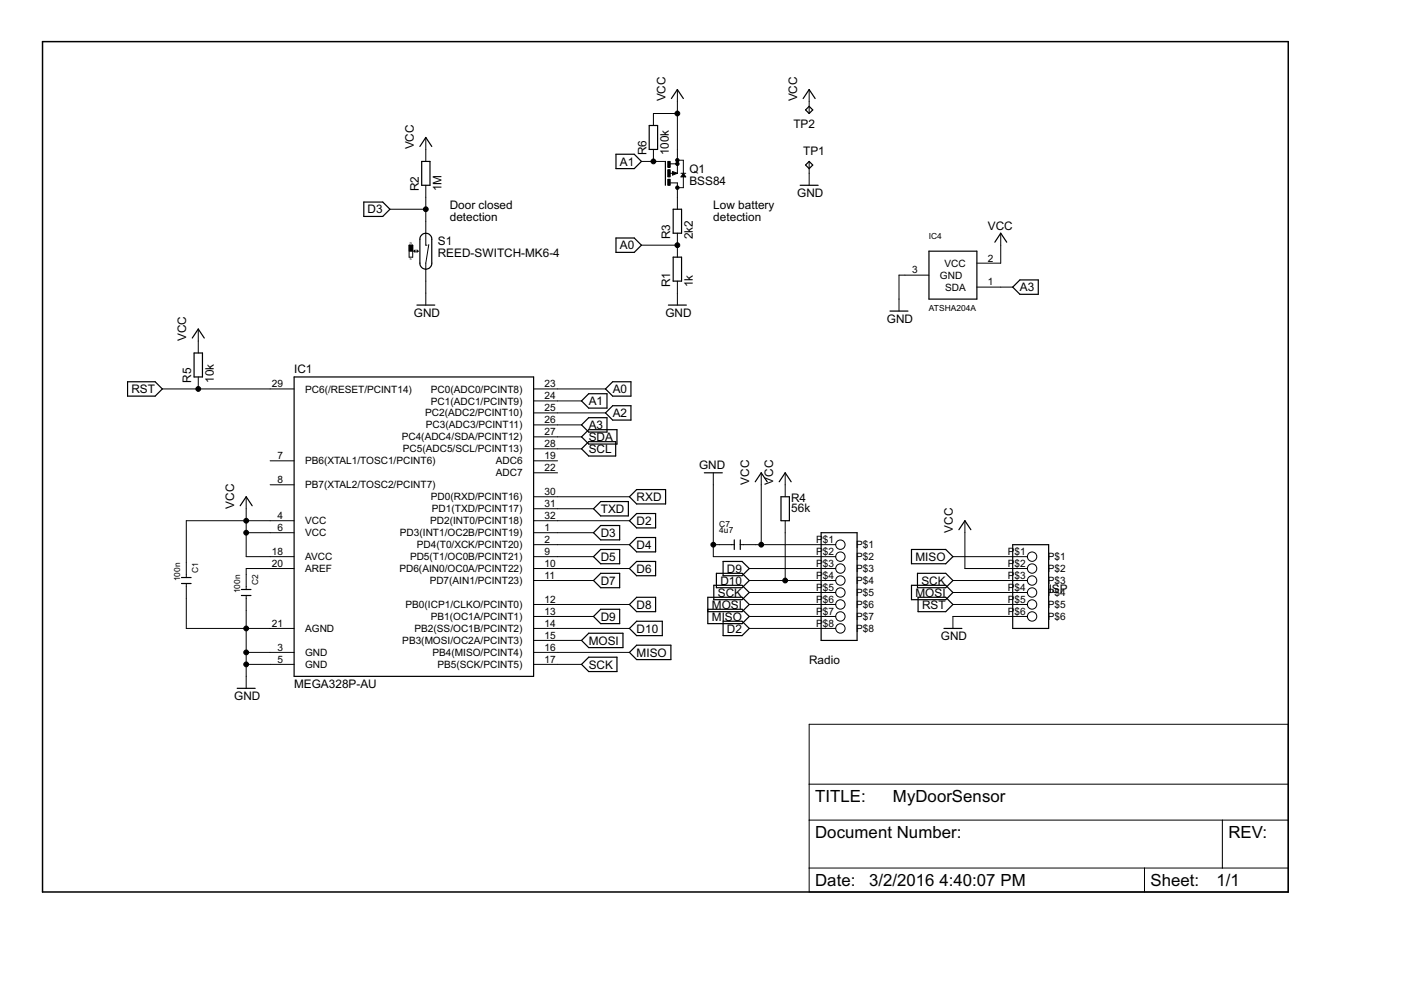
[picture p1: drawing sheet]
<svg xmlns="http://www.w3.org/2000/svg" width="297mm" height="210mm" viewBox="0 0 297 210" stroke-linecap="round" stroke-linejoin="round" font-family="sans-serif">
<g fill="none" stroke="#000" stroke-width=".25">
<path d="M89 31.1l1.3-2 1.2 2M89.4 34.2h1.8v5.1h-1.8zM130.6 32.7h3.9l1.5 1.5-1.5 1.6h-3.9zM137.6 26.6h1.8v5.1h-1.8zM141.1 34.2v5.1M142.3 20.9l1.3-1.9 1.3 1.9M143.1 36.7l-.4-.1v.3l.5-.2M144.9 37l.2 .4h-.5zM169.7 39.3h3.8M170.3 20.9l1.3-1.9 1.2 1.9M170.8 35l.8-.8 .7 .8-.7 .8zM171.6 22.5l.7 .8-.7 .8-.8-.8z"/>
<path d="M77.1 42.8h4.1l1.5 1.6-1.5 1.5h-4.1zM89.3 49.9a1.25 1.25 0 0 1 1.4-.4 1.25 1.25 0 0 1 .8 1.2v5.1a1.26 1.26 0 0 1-1.2 1.3 1.26 1.26 0 0 1-1.3-1.3v-5.1zM130.6 50.5h3.9l1.5 1.5-1.5 1.5h-3.9zM142.7 44.4h1.8v5h-1.8zM142.7 54.5h1.8v5.1h-1.8zM197 53.3h10.1v10.1h-10.1zM210.9 51.4l1.3-2 1.2 2M40.8 71.7l1.2-1.9 1.3 1.9M41.1 74.8h1.8v5.1h-1.8zM62.4 79.9h50.7v63.5h-50.7zM88.4 64.7h3.8M141.7 64.7h3.8"/>
<path d="M188.7 66h3.8M214.7 60.9l1.5-1.5h3.9v3h-3.9zM27.1 80.9h5.8l1.5 1.6-1.5 1.5h-5.8zM123.3 92.6l1.5-1.5h6v3h-6zM123.3 85l1.5-1.5h3.9v3h-3.9zM123.3 90.1l1.5-1.5h3.9v3h-3.9zM124.8 93.6h5.7v3.1h-5.7l-1.5-1.5zM128.4 87.5l1.5-1.5h3.9v3.1h-3.9zM128.4 82.5l1.5-1.6h3.9v3.1h-3.9zM50.9 107.2l1.3-1.9 1.3 1.9M125.8 107.9l1.6-1.6h5.8v3.1h-5.8zM125.8 118l1.6-1.5h4v3h-4z"/>
<path d="M125.8 112.9l1.6-1.5h4v3.1h-4zM133.5 105.3l1.5-1.5h6.1v3h-6.1zM133.5 110.4l1.5-1.5h4v3h-4zM135 114h4v3h-4l-1.5-1.5zM149.3 100.2h3.8M153.3 119h4l1.6 1.5-1.6 1.6h-4zM155.7 114.5v2M157 114.5v2M160.1 102.2l1.3-2 1.3 2M165.2 102.2l1.3-2 1.2 2M165.6 105.3h1.8v5.1h-1.8zM174.1 112.9h7.6v22.9h-7.6z"/>
<path d="M193.3 116.5h7.2l1.5 1.5-1.5 1.5h-7.2zM203.3 112.3l1.3-1.9 1.2 1.9M214.7 115.5h7.6v17.7h-7.6zM38.5 122.4h2M38.5 123.7h2M51.2 125h2M51.2 126.3h2M123.3 135.8l1.5-1.5h7.3v3h-7.3zM125.8 123.1l1.6-1.5h4v3h-4zM127.4 129.2h4v3h-4l-1.6-1.5zM133.5 120.5l1.5-1.5h4v3.1h-4zM133.5 128.2l1.5-1.6h4v3.1h-4z"/>
<path d="M133.5 138.3l1.5-1.5h7.2v3h-7.2zM133.5 133.2l1.5-1.5h5.4v3.1h-5.4zM150.1 129.2h7.2l1.6 1.5-1.6 1.5h-7.2v-5.6h7.2l1.6 1.6-1.6 1.5h-7.2M151.3 124.1h6l1.6 1.5-1.6 1.5h-6zM151.9 121.6h5.4l1.6 1.5-1.6 1.5h-5.4zM153.3 131.7h4l1.6 1.5-1.6 1.6h-4zM193.3 124.1h7.2l1.5 1.5-1.5 1.5h-7.2zM194.5 121.6h6l1.5 1.5-1.5 1.5h-6zM194.6 126.6h5.9l1.5 1.6-1.5 1.5h-5.9zM200.1 133.2h3.8M50.3 145.9h3.8M123.3 140.9l1.5-1.6h6v3.1h-6z"/>
</g>
<g fill="none" stroke="#000" stroke-width=".21">
<path d="M143.6 19v17.7M171.6 19v5.1M90.3 29.1v5.1M90.3 39.3v12.7h.2M136 34.2h5.1M138.5 31.7v2.5M142.1 38.8h1.5v5.6M142.1 36.7h1.5M142.1 34.7h1.5M142.6 36.4l1 .3-1 .4zM143.6 34h1.3v5.8h-1.3M143.6 24.1h-5.1v2.5"/>
<path d="M144.4 36.7h1M144.9 36.7l.5 .8h-1zM171.6 34.2v5.1M82.7 44.4h7.6M86.7 52h.8v2.5h-.8zM87.8 53.3h.8M87.8 53.3l.2 .2M88 53l-.2 .3M88.4 53l.2 .3M88.6 53.3l-.2 .2M90.9 51.9l-.6 3.9v8.9M136 52h7.6"/>
<path d="M143.6 49.4v5.1M143.6 59.6v5.1M197 58.3h-6.4v7.7M212.2 49.4v6.4h-5.1M42 69.8v5M42 79.9v2.6M207.1 60.9h7.6M34.4 82.5h28M57.3 97.7h5.1M113.1 97.7h5.1M113.1 95.2h10.2M113.1 92.6h10.2"/>
<path d="M113.1 90.1h10.2M113.1 87.5h15.3M113.1 85h10.2M113.1 82.5h15.3M52.2 105.3v12.7h10.2M52.2 112.9h10.2M57.3 102.8h5.1M62.4 110.4h-22.9v12M113.1 110.4h20.4M113.1 118h12.7M113.1 115.5h20.4M113.1 112.9h12.7"/>
<path d="M113.1 107.9h12.7M113.1 105.3h20.4M113.1 100.2h5.1M151.2 100.2v17.8h26M151.2 115.5h4.5M157 115.5h20.2M161.4 100.2v15.3M166.5 100.2v5.1M166.5 110.4v12.7M202 118h15.8M204.6 110.4v10.1h13.2M39.5 123.7v9.5h22.9"/>
<path d="M52.2 138.3h10.2M52.2 126.3v19.6M62.4 120.5h-10.2v4.5M113.1 138.3h20.4M113.1 133.2h20.4M113.1 120.5h20.4M113.1 135.8h10.2M113.1 130.7h12.7M113.1 128.2h20.4M113.1 123.1h12.7M158.9 133.2h18.3M158.9 120.5h18.3"/>
<path d="M158.9 130.7h18.3M158.9 128.2h18.3M158.9 123.1h18.3M158.9 125.6h18.3M202 128.2h15.8M202 123.1h15.8M202 125.6h15.8M217.8 130.7h-15.8v2.5M52.2 140.9h10.2M113.1 140.9h10.2M171.6 153.6h101.5v35.5h-101.5zM171.6 173.9h101.5"/>
<path d="M171.6 166.3h101.5M259.2 173.9v10.1M171.6 184h101.5M242.7 184v5.1"/>
<circle cx="178.2" cy="115.5" r=".99"/>
<circle cx="178.2" cy="118" r=".99"/>
<circle cx="218.8" cy="118" r=".99"/>
<circle cx="178.2" cy="133.2" r=".99"/>
<circle cx="178.2" cy="128.2" r=".99"/>
<circle cx="178.2" cy="120.5" r=".99"/>
<circle cx="178.2" cy="123.1" r=".99"/>
<circle cx="178.2" cy="125.6" r=".99"/>
<circle cx="178.2" cy="130.7" r=".99"/>
<circle cx="218.8" cy="123.1" r=".99"/>
<circle cx="218.8" cy="120.5" r=".99"/>
<circle cx="218.8" cy="125.6" r=".99"/>
<circle cx="218.8" cy="128.2" r=".99"/>
<circle cx="218.8" cy="130.7" r=".99"/>
</g>
<path d="M9 8.8h264.1v180.3h-264.1z" fill="none" stroke="#000" stroke-width=".32"/>
<path d="M141.6 38h.5v1.3h-.5zM141.6 34.2h.5v1.3h-.5zM141.6 36h.5v1.5h-.5zM86.7 52h.8v1.3h-.8z" fill="#000" stroke="#000" stroke-width=".21"/>
<g fill="#000" stroke="#000" stroke-width=".21">
<circle cx="138.5" cy="34.2" r=".51"/>
<circle cx="143.6" cy="24.1" r=".51"/>
<circle cx="143.6" cy="39.8" r=".36"/>
<circle cx="143.6" cy="34.7" r=".36"/>
<circle cx="143.6" cy="34" r=".36"/>
<circle cx="90.3" cy="44.4" r=".51"/>
<circle cx="143.6" cy="52" r=".51"/>
<circle cx="42" cy="82.5" r=".51"/>
<circle cx="52.2" cy="110.4" r=".51"/>
<circle cx="52.2" cy="112.9" r=".51"/>
<circle cx="151.2" cy="115.5" r=".51"/>
<circle cx="161.4" cy="115.5" r=".51"/>
<circle cx="52.2" cy="138.3" r=".51"/>
<circle cx="52.2" cy="133.2" r=".51"/>
<circle cx="166.5" cy="123.1" r=".51"/>
<circle cx="52.2" cy="140.9" r=".51"/>
</g>
<g font-size="4">
<text x="172.8" y="170.1">TITLE:</text>
<text x="189.3" y="170.1">MyDoorSensor</text>
<text x="172.8" y="177.7">Document Number:</text>
<text x="260.4" y="177.7">REV:</text>
<text x="172.8" y="187.8">Date:</text>
<text x="184.3" y="187.8">3/2/2016</text>
<text x="199.2" y="187.8">4:40:07 PM</text>
<text x="243.9" y="187.8">Sheet:</text>
<text x="257.9" y="187.8">1/1</text>
</g>
<g font-size="2.8">
<text x="141.1" y="21.5" transform="rotate(-90 141.1 21.5)">VCC</text>
<text x="169" y="21.5" transform="rotate(-90 169 21.5)">VCC</text>
<text x="168.2" y="27.1">TP2</text>
<text x="87.7" y="31.7" transform="rotate(-90 87.7 31.7)">VCC</text>
<text x="131.4" y="35.1">A1</text>
<text x="137" y="32.9" transform="rotate(-90 137 32.9)">R6</text>
<text x="141.8" y="32.9" transform="rotate(-90 141.8 32.9)">100k</text>
<text x="170.3" y="32.9">TP1</text>
<text x="88.8" y="40.6" transform="rotate(-90 88.8 40.6)">R2</text>
<text x="93.6" y="40.6" transform="rotate(-90 93.6 40.6)">1M</text>
<text x="146.2" y="39.3">BSS84</text>
<text x="146.2" y="36.8">Q1</text>
<text x="169" y="41.8">GND</text>
<text x="77.9" y="45.3">D3</text>
<text x="95.4" y="44.2">Door closed</text>
<text x="95.4" y="46.9">detection</text>
<text x="151.2" y="44.2">Low battery</text>
<text x="151.2" y="46.9">detection</text>
<text x="92.8" y="52">S1</text>
<text x="131.4" y="52.9">A0</text>
<text x="142.1" y="50.7" transform="rotate(-90 142.1 50.7)">R3</text>
<text x="146.9" y="50.7" transform="rotate(-90 146.9 50.7)">2k2</text>
<text x="209.5" y="48.7">VCC</text>
<text x="92.8" y="54.5">REED-SWITCH-MK6-4</text>
<text x="142.1" y="60.9" transform="rotate(-90 142.1 60.9)">R1</text>
<text x="146.9" y="60.9" transform="rotate(-90 146.9 60.9)">1k</text>
<text x="216.2" y="61.8">A3</text>
<text x="87.7" y="67.2">GND</text>
<text x="141.1" y="67.2">GND</text>
<text x="188.1" y="68.5">GND</text>
<text x="39.5" y="72.3" transform="rotate(-90 39.5 72.3)">VCC</text>
<text x="27.9" y="83.4">RST</text>
<text x="40.5" y="81.2" transform="rotate(-90 40.5 81.2)">R5</text>
<text x="45.3" y="81.2" transform="rotate(-90 45.3 81.2)">10k</text>
<text x="62.4" y="79.2">IC1</text>
<text x="129.9" y="83.4">A0</text>
<text x="124.8" y="85.9">A1</text>
<text x="129.9" y="88.4">A2</text>
<text x="124.8" y="93.5">SDA</text>
<text x="124.8" y="91">A3</text>
<text x="124.8" y="96">SCL</text>
<text x="148.2" y="99.5">GND</text>
<text x="49.7" y="107.9" transform="rotate(-90 49.7 107.9)">VCC</text>
<text x="135" y="106.2">RXD</text>
<text x="158.9" y="102.8" transform="rotate(-90 158.9 102.8)">VCC</text>
<text x="163.9" y="102.8" transform="rotate(-90 163.9 102.8)">VCC</text>
<text x="167.7" y="106.4">R4</text>
<text x="127.4" y="108.7">TXD</text>
<text x="127.4" y="113.8">D3</text>
<text x="135" y="111.3">D2</text>
<text x="167.7" y="108.6">56k</text>
<text x="202" y="112.9" transform="rotate(-90 202 112.9)">VCC</text>
<text x="127.4" y="118.9">D5</text>
<text x="135" y="116.4">D4</text>
<text x="194.1" y="118.9">MISO</text>
<text x="127.4" y="124">D7</text>
<text x="135" y="121.4">D6</text>
<text x="152.7" y="124">D10</text>
<text x="154.1" y="121.4">D9</text>
<text x="195.4" y="124">SCK</text>
<text x="222.3" y="125.6">I</text>
<text x="223" y="125.6">SP</text>
<text x="127.4" y="131.6">D9</text>
<text x="135" y="129.1">D8</text>
<text x="150.9" y="129.1">MOSI</text>
<text x="150.9" y="131.6">MISO</text>
<text x="152.2" y="126.5">SCK</text>
<text x="194.1" y="126.5">MOSI</text>
<text x="195.5" y="129.1">RST</text>
<text x="124.8" y="136.7">MOSI</text>
<text x="135" y="134.1">D10</text>
<text x="154.1" y="134.1">D2</text>
<text x="199.5" y="135.8">GND</text>
<text x="124.8" y="141.8">SCK</text>
<text x="135" y="139.2">MISO</text>
<text x="171.6" y="140.9">Radio</text>
<text x="49.7" y="148.5">GND</text>
<text x="62.4" y="145.9">MEGA328P-AU</text>
</g>
<g font-size="2.4">
<text x="193.4" y="58">3</text>
<text x="199.3" y="59.1">GND</text>
<text x="200.3" y="56.6">VCC</text>
<text x="209.4" y="55.4">2</text>
<text x="200.4" y="61.6">SDA</text>
<text x="209.4" y="60.5">1</text>
<text x="57.6" y="82.1">29</text>
<text x="64.7" y="83.2">PC6(/RESET/PCINT14)</text>
<text x="91.3" y="83.2">PC0(ADC0/PCINT8)</text>
<text x="115.5" y="82.1">23</text>
<text x="90.1" y="88.3">PC2(ADC2/PCINT10)</text>
<text x="91.3" y="85.8">PC1(ADC1/PCINT9)</text>
<text x="115.5" y="89.7">26</text>
<text x="115.5" y="87.2">25</text>
<text x="115.5" y="84.6">24</text>
<text x="85.2" y="93.4">PC4(ADC4/SDA/PCINT12)</text>
<text x="85.4" y="95.9">PC5(ADC5/SCL/PCINT13)</text>
<text x="90.3" y="90.8">PC3(ADC3/PCINT11)</text>
<text x="115.5" y="94.8">28</text>
<text x="115.5" y="92.3">27</text>
<text x="58.8" y="97.3">7</text>
<text x="64.7" y="98.5">PB6(XTAL1/TOSC1/PCINT6)</text>
<text x="105.1" y="101">ADC7</text>
<text x="105.1" y="98.5">ADC6</text>
<text x="115.5" y="99.9">22</text>
<text x="115.5" y="97.3">19</text>
<text x="58.8" y="102.4">8</text>
<text x="64.7" y="103.5">PB7(XTAL2/TOSC2/PCINT7)</text>
<text x="91.4" y="106.1">PD0(RXD/PCINT16)</text>
<text x="115.5" y="107.5">31</text>
<text x="115.5" y="105">30</text>
<text x="58.8" y="110">4</text>
<text x="58.8" y="112.6">6</text>
<text x="64.7" y="111.2">VCC</text>
<text x="64.7" y="113.7">VCC</text>
<text x="84.8" y="113.7">PD3(INT1/OC2B/PCINT19)</text>
<text x="91.2" y="111.2">PD2(INT0/PCINT18)</text>
<text x="91.6" y="108.6">PD1(TXD/PCINT17)</text>
<text x="115.5" y="112.6">1</text>
<text x="115.5" y="110">32</text>
<text x="57.6" y="117.7">18</text>
<text x="64.7" y="118.8">AVCC</text>
<text x="86.9" y="118.8">PD5(T1/OC0B/PCINT21)</text>
<text x="88.4" y="116.2">PD4(T0/XCK/PCINT20)</text>
<text x="115.5" y="117.7">9</text>
<text x="115.5" y="115.1">2</text>
<text x="173" y="115.1">P</text>
<text x="173" y="117.7">P</text>
<text x="174.5" y="115.1">$1</text>
<text x="174.5" y="117.7">$2</text>
<text x="181.5" y="116.2">P$1</text>
<text x="181.5" y="118.8">P$2</text>
<text x="213.7" y="117.7">P</text>
<text x="215.1" y="117.7">$1</text>
<text x="222.1" y="118.8">P$1</text>
<text x="57.6" y="120.2">20</text>
<text x="64.7" y="121.3">AREF</text>
<text x="84.7" y="121.3">PD6(AIN0/OC0A/PCINT22)</text>
<text x="91.1" y="123.9">PD7(AIN1/PCINT23)</text>
<text x="115.5" y="122.7">11</text>
<text x="115.5" y="120.2">10</text>
<text x="173" y="120.2">P</text>
<text x="173" y="122.7">P</text>
<text x="173" y="125.3">P</text>
<text x="174.5" y="120.2">$3</text>
<text x="174.5" y="122.7">$4</text>
<text x="174.5" y="125.3">$5</text>
<text x="181.5" y="121.3">P$3</text>
<text x="181.5" y="123.9">P$4</text>
<text x="213.7" y="120.2">P</text>
<text x="213.7" y="122.7">P</text>
<text x="213.7" y="125.3">P</text>
<text x="215.1" y="120.2">$2</text>
<text x="215.1" y="122.7">$3</text>
<text x="215.1" y="125.3">$4</text>
<text x="222.1" y="121.3">P$2</text>
<text x="222.1" y="123.9">P$3</text>
<text x="86" y="128.9">PB0(ICP1/CLKO/PCINT0)</text>
<text x="91.3" y="131.5">PB1(OC1A/PCINT1)</text>
<text x="115.5" y="130.4">13</text>
<text x="115.5" y="127.8">12</text>
<text x="173" y="127.8">P</text>
<text x="173" y="130.4">P</text>
<text x="174.5" y="127.8">$6</text>
<text x="174.5" y="130.4">$7</text>
<text x="181.5" y="126.4">P$5</text>
<text x="181.5" y="128.9">P$6</text>
<text x="181.5" y="131.5">P$7</text>
<text x="213.7" y="127.8">P</text>
<text x="213.7" y="130.4">P</text>
<text x="215.1" y="127.8">$5</text>
<text x="215.1" y="130.4">$6</text>
<text x="222.1" y="126.4">P$4</text>
<text x="222.1" y="128.9">P$5</text>
<text x="222.1" y="131.5">P$6</text>
<text x="57.6" y="132.9">21</text>
<text x="58.8" y="138">3</text>
<text x="64.7" y="134">AGND</text>
<text x="85.3" y="136.6">PB3(MOSI/OC2A/PCINT3)</text>
<text x="87.9" y="134">PB2(SS/OC1B/PCINT2)</text>
<text x="115.5" y="138">16</text>
<text x="115.5" y="135.4">15</text>
<text x="115.5" y="132.9">14</text>
<text x="173" y="132.9">P</text>
<text x="174.5" y="132.9">$8</text>
<text x="181.5" y="134">P$8</text>
<text x="58.8" y="140.5">5</text>
<text x="64.7" y="139.1">GND</text>
<text x="64.7" y="141.6">GND</text>
<text x="91.7" y="139.1">PB4(MISO/PCINT4)</text>
<text x="92.8" y="141.6">PB5(SCK/PCINT5)</text>
<text x="115.5" y="140.5">17</text>
</g>
<g font-size="2">
<text x="196.9" y="50.7">IC4</text>
<text x="196.9" y="66">ATSHA204A</text>
<text x="152.5" y="112.9">4u7</text>
<text x="152.5" y="111.7">C7</text>
<text x="38.2" y="123.3" transform="rotate(-90 38.2 123.3)">100n</text>
<text x="42" y="121.6" transform="rotate(-90 42 121.6)">C1</text>
<text x="50.9" y="125.8" transform="rotate(-90 50.9 125.8)">100n</text>
<text x="54.7" y="124.1" transform="rotate(-90 54.7 124.1)">C2</text>
</g>
<g font-size=".7">
<text x="86.9" y="51.7">N</text>
<text x="86.9" y="55.2">S</text>
</g>
</svg>
